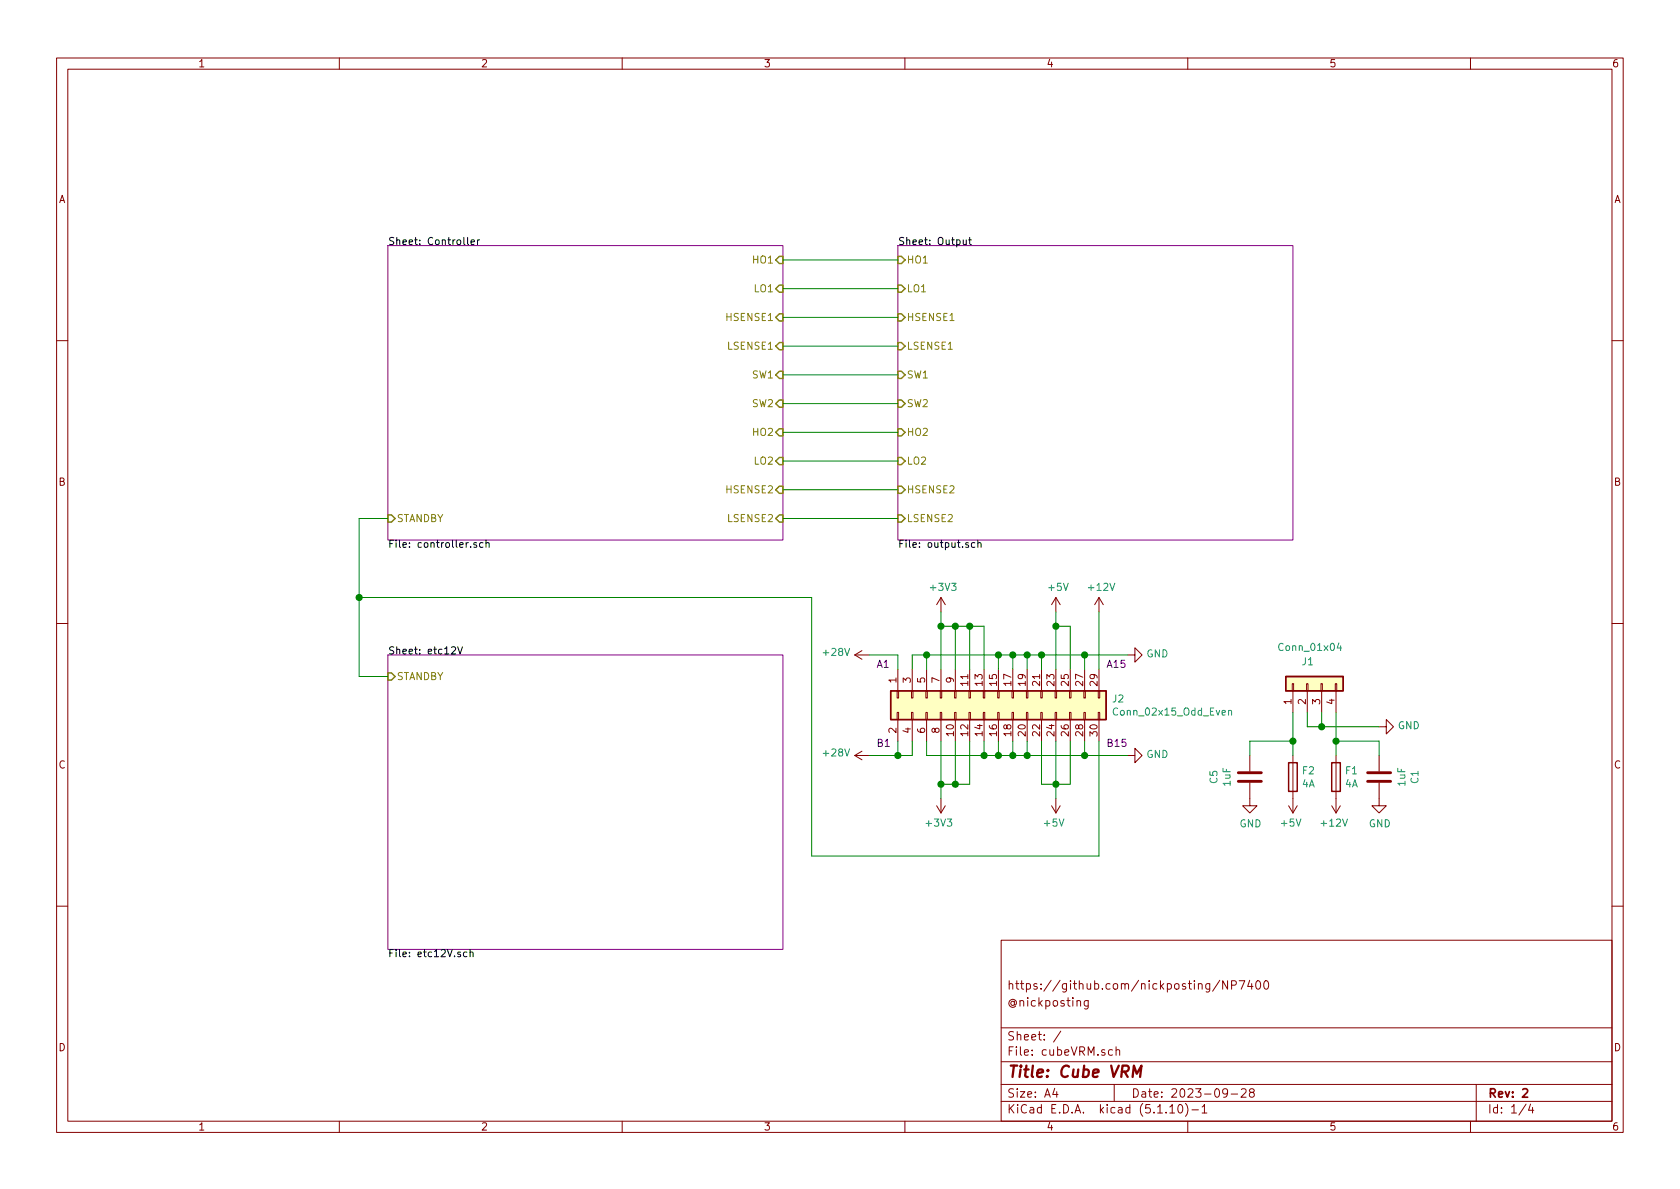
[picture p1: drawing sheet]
<svg xmlns="http://www.w3.org/2000/svg" width="297mm" height="210mm" viewBox="0 0 297 210" stroke-linecap="round" stroke-linejoin="round" font-family="sans-serif">
<g fill="none" stroke="#840000" stroke-width=".18">
<path d="M10 10.3h277v189.9h-277zM12 12.2h273v186.1h-273zM60 10.3v1.9M110 10.3v1.9M160 10.3v1.9M210 10.3v1.9M260 10.3v1.9M10 60.2h2M285 60.2h2M10 110.3h2M151.1 115.8l1.3 .8M151.1 115.8h2.6"/>
<path d="M152.4 115.1l-1.3 .7M158.7 118.4v3.8M161.3 118.4v3.8M163.8 118.4v3.8M166.4 105.7v2.5M166.4 118.4v3.8M166.4 105.7l-.8 1.2M166.4 105.7l.7 1.2M168.9 118.4v3.8M171.4 118.4v3.8M174 118.4v3.8M176.5 118.4v3.8"/>
<path d="M179.1 118.4v3.8M181.6 118.4v3.8M184.1 118.4v3.8M186.7 105.7v2.5M186.7 118.4v3.8M186.7 105.7l-.8 1.2M186.7 105.7l.8 1.2M189.2 118.4v3.8M191.8 118.4v3.8M194.3 105.7l-.8 1.2M194.3 105.7v2.5M194.3 118.4v3.8"/>
<path d="M194.3 105.7l.8 1.2M199.4 115.8h1.3v-1.3l1.2 1.3-1.2 1.3v-1.3M285 110.3h2M151.1 133.6l1.3 .8M151.1 133.6h2.6M152.4 132.8l-1.3 .8M158.6 122.2h.3v1.2h-.3zM158.6 126h.3v1.2h-.3zM158.7 127.2v3.9M161.2 122.2h.2v1.2h-.2zM161.2 126h.2v1.2h-.2zM161.3 127.2v3.9"/>
<path d="M163.7 122.2h.3v1.2h-.3zM163.7 126h.3v1.2h-.3zM163.8 127.2v3.9M166.2 122.2h.3v1.2h-.3zM166.2 126h.3v1.2h-.3zM166.4 127.2v3.9M168.8 122.2h.2v1.2h-.2zM168.8 126h.2v1.2h-.2zM168.9 127.2v3.9M171.3 122.2h.3v1.2h-.3zM171.3 126h.3v1.2h-.3zM171.4 127.2v3.9"/>
<path d="M173.9 122.2h.2v1.2h-.2zM173.9 126h.2v1.2h-.2zM174 127.2v3.9M176.4 122.2h.3v1.2h-.3zM176.4 126h.3v1.2h-.3zM176.5 127.2v3.9M178.9 122.2h.3v1.2h-.3zM178.9 126h.3v1.2h-.3zM179.1 127.2v3.9M181.5 122.2h.2v1.2h-.2zM181.5 126h.2v1.2h-.2zM181.6 127.2v3.9"/>
<path d="M184 122.2h.3v1.2h-.3zM184 126h.3v1.2h-.3zM184.1 127.2v3.9M186.6 122.2h.2v1.2h-.2zM186.6 126h.2v1.2h-.2zM186.7 127.2v3.9M189.1 122.2h.3v1.2h-.3zM189.1 126h.3v1.2h-.3zM189.2 127.2v3.9M191.6 122.2h.3v1.2h-.3zM191.6 126h.3v1.2h-.3zM191.8 127.2v3.9"/>
<path d="M194.2 122.2h.2v1.2h-.2zM194.2 126h.2v1.2h-.2zM194.3 127.2v3.9M199.4 133.6h1.3v-1.3l1.2 1.3-1.2 1.3v-1.3M221 138.4v4.1h1.2l-1.2 1.3-1.3-1.3h1.3M221 133.6v2.8M228.5 120.9h.2v1.3h-.2zM228.6 122.2v3.8M228.6 133.6v10.2M231 120.9h.3v1.3h-.3zM231.1 122.2v3.8M233.6 120.9h.2v1.3h-.2z"/>
<path d="M233.7 122.2v3.8M236.1 120.9h.2v1.3h-.2zM236.2 122.2v3.8M236.2 133.6v10.2M243.8 128.5h1.3v-1.3l1.3 1.3-1.3 1.3v-1.3M243.8 138.4v4.1h1.3l-1.3 1.3-1.2-1.3h1.2M243.8 133.6v2.8M165.6 142.5l.8 1.3M166.4 141.2v2.6M167.1 142.5l-.7 1.3M185.9 142.5l.8 1.3M186.7 141.2v2.6"/>
<path d="M187.5 142.5l-.8 1.3M227.8 142.5l.8 1.3M229.4 142.5l-.8 1.3M235.5 142.5l.7 1.3M237 142.5l-.8 1.3M10 160.2h2M177 166.3h108v32h-108zM192.4 176.9v1.2l-.3 .3h-.3M192.4 177l-.4-.1-.3 .3 .1 .6 .2 .1 .4-.1M215.7 173.3l-1.3 2M217 173.4v1.5l-.8-1.5v1.5M217.8 174.2l.7-.1 .1-.2-.1-.3-.2-.2h-.5v1.5"/>
<path d="M219.1 173.4h1l-.6 1.5M221 173.3l-.4 1.1h.9M221.3 173.9v1M222.2 173.6l.2-.2a.8 .8 0 0 1 .5 .8 .8 .8 0 0 1-.5 .7l-.2-.1-.2-.4zM223.7 173.5l.1-.1a.81 .81 0 0 1 .6 .6 .81 .81 0 0 1-.3 .8l-.1 .1a.8 .8 0 0 1-.6-.6 .8 .8 0 0 1 .3-.8zM285 160.2h2M60 198.3v1.9M110 198.3v1.9M160 198.3v1.9M177 194.8h108M177 191.8h108M177 187.8h108"/>
<path d="M177 181.8h108M186.5 192.5l-.4 1h1M186.8 193v1M187.6 182.3l-1.3 2M196.7 185.7l-.4-.1-.3 .3 .1 .6h.6M197 191.8v3M197.3 185.7l.3-.1 .3 .1 .1 .9M197.3 185.1v1.5M206.8 195.8l.5-.5v1.5M206.8 196.8h.9M208.5 195.4l.1-.1a.8 .8 0 0 1 .5 .8 .8 .8 0 0 1-.5 .7 1 1 0 0 1-.1-1.4zM209.6 195.1a1.71 1.71 0 0 1 0 2.3"/>
<path d="M210 198.3v1.9M210.7 196.3h1.2M212.5 195.8l.5-.5v1.5M212.5 196.8h.9M217 193.2l-.1 .2a.48 .48 0 0 1-.6-.1v-.6a.48 .48 0 0 1 .6-.1l.1 .1a1.19 1.19 0 0 1-.2 1.2l-.5 .1M217.7 193.5h1.1M219.5 192.7l.2-.2h.3l.3 .2v.3v.2l-.9 .8h.9M221.2 193.2l-.3-.3 .1-.2 .2-.2 .4 .1 .2 .2-.1 .2-.6 .2a.48 .48 0 0 0-.1 .7l.2 .1 .5-.1a.48 .48 0 0 0-.1-.7h-.1M260 198.3v1.9M261 191.8v6.5M269.8 195.2l-1.2 2M270.6 195.2l-.3 1.1h.9"/>
<path d="M271 195.8v1"/>
</g>
<path d="M269.2 192.7l.3-.2h.3l.3 .5-.9 1h.9" fill="none" stroke="#840000" stroke-width=".3"/>
<path d="M200.3 190.4l.2-2 .5 1.5 .8-1.5-.2 2" fill="none" stroke="#840000" stroke-width=".41"/>
<path d="M68.6 43.4h69.8v52.1h-69.8zM158.7 43.4h69.9v52.1h-69.9zM68.6 115.8h69.8v52.1h-69.8z" fill="none" stroke="#840084" stroke-width=".18"/>
<g fill="none" stroke="#000" stroke-width=".18">
<path d="M82.7 42v1.1l.2 .2M83.3 42.8l.6-.1-.1-.2-.3-.1-.2 .2v.6h.5M84.4 42.4v.9M84.8 42.4l-.4 .2M170.3 42.4l.1 .8 .3 .1 .1-.2M170.8 42.4v.9M171.3 42.4h.5M171.4 42v1.1l.4 .2M84.3 96h-.4l-.1 .1v.2l.5 .1v.3h-.5M85.4 96h-.4l-.2 .2 .1 .5h.5M85.9 96.1l.2-.1h.3l.1 .8M85.9 95.5v1.3"/>
<path d="M171.2 96h-.3l-.2 .1 .1 .2 .4 .1v.3h-.5M172.4 96h-.4l-.2 .2 .1 .5h.5M172.9 96.1l.2-.1h.3l.1 .8M172.9 95.5v1.3M79.8 114.5l.5-.1 .3 .3-.8 .9h.8M80.9 114.4l.5 1.2 .4-1.2M82.5 168.4l-.3-.1-.3 .3 .2 .5h.4M83.1 168.5l.2-.2 .3 .1v.8M83.1 167.9v1.3"/>
</g>
<g fill="none" stroke="#848400" stroke-width=".25">
<path d="M137.2 46l.6-.7h.6v1.3h-.6zM137.2 51l.6-.6h.6v1.3h-.6zM137.2 56.1l.6-.6h.6v1.3h-.6zM158.7 45.3h.7l.6 .7-.6 .6h-.7zM158.7 50.4h.7l.6 .6-.6 .7h-.7zM158.7 55.5h.7l.6 .6-.6 .7h-.7zM137.2 76.4l.6-.6h.6v1.3h-.6zM137.2 71.4l.6-.7h.6v1.3h-.6zM137.2 66.3l.6-.6h.6v1.2h-.6zM137.2 61.2l.6-.6h.6v1.2h-.6zM158.7 60.6h.7l.6 .6-.6 .6h-.7zM158.7 75.8h.7l.6 .6-.6 .7h-.7z"/>
<path d="M158.7 65.7h.7l.6 .6-.6 .6h-.7zM158.7 70.7h.7l.6 .7-.6 .6h-.7zM68.6 91.1h.6l.6 .6-.6 .6h-.6zM137.2 81.5l.6-.6h.6v1.3h-.6zM137.2 86.6l.6-.6h.6v1.2h-.6zM137.2 91.7l.6-.6h.6v1.2h-.6zM158.7 80.9h.7l.6 .6-.6 .7h-.7zM158.7 86h.7l.6 .6-.6 .6h-.7zM158.7 91.1h.7l.6 .6-.6 .6h-.7zM68.6 119h.6l.6 .6-.6 .7h-.6z"/>
</g>
<path d="M227.3 119.6h10.2v2.6h-10.2zM157.5 122.2h38.1v5h-38.1zM227.8 134.9h1.6v5h-1.6zM235.5 134.9h1.5v5h-1.5z" fill="none" stroke="#840000" stroke-width=".25"/>
<path d="M218.9 138.2h4.1M218.9 136.6h4.1M241.8 138.2h4.1M241.8 136.6h4.1" fill="none" stroke="#840000" stroke-width=".51"/>
<g fill="#ffffc2" stroke="#ffffc2" stroke-width=".18">
<path d="M227.3 119.6h10.2v2.6h-10.2z"/>
<path d="M157.5 122.2h38.1v5h-38.1z"/>
</g>
<path d="M236.7 113.7l-.3 .9h.8M237 114.2v.8M217.2 125.7l.2-.1 .3 .1 .1 .8M217.2 125.6v.9" fill="none" stroke="#008484" stroke-width=".18"/>
<g fill="none" stroke="#008400" stroke-width=".18">
<path d="M138.4 51h20.3M138.4 56.1h20.3M138.4 46h20.3M138.4 76.4h20.3M138.4 71.4h20.3M138.4 66.3h20.3M138.4 61.2h20.3M68.6 91.7h-5.1v27.9h5.1M138.4 91.7h20.3M138.4 86.6h20.3M138.4 81.5h20.3M63.5 105.7h80v45.7h50.8v-20.3"/>
<path d="M153.7 115.8h5v2.6M163.8 115.8v2.6M166.4 108.2v10.2M166.4 110.7h7.6v7.7M168.9 110.7v7.7M171.4 110.7v7.7M176.5 115.8v2.6M179.1 115.8v2.6M181.6 115.8v2.6M184.1 115.8v2.6M186.7 110.7h2.5v7.7M186.7 108.2v10.2"/>
<path d="M191.8 115.8v2.6M194.3 108.2v10.2M199.4 115.8h-38.1v2.6M158.7 131.1v2.5M161.3 131.1v2.5h-7.6M163.8 131.1v2.5h35.6M166.4 131.1v10.1M168.9 131.1v7.6M171.4 131.1v7.6h-5M174 131.1v2.5M176.5 131.1v2.5M179.1 131.1v2.5"/>
<path d="M181.6 131.1v2.5M184.1 131.1v7.6h5.1v-7.6M186.7 131.1v10.1M191.8 131.1v2.5M228.6 126v7.6M228.6 131.1h-7.6v2.5M231.1 126v2.5h12.7M233.7 126v2.5M236.2 131.1h7.6v2.5M236.2 126v7.6"/>
</g>
<g fill="#008400" stroke="#008400" stroke-width=".25">
<circle cx="191.8" cy="133.6" r=".51"/>
<circle cx="191.8" cy="115.8" r=".51"/>
<circle cx="163.8" cy="115.8" r=".51"/>
<circle cx="158.8" cy="133.6" r=".51"/>
<circle cx="168.9" cy="110.7" r=".51"/>
<circle cx="181.6" cy="133.6" r=".51"/>
<circle cx="233.7" cy="128.5" r=".51"/>
<circle cx="171.5" cy="110.7" r=".51"/>
<circle cx="236.2" cy="131.1" r=".51"/>
<circle cx="228.6" cy="131.1" r=".51"/>
<circle cx="179.1" cy="133.6" r=".51"/>
<circle cx="63.5" cy="105.7" r=".51"/>
<circle cx="176.5" cy="115.8" r=".51"/>
<circle cx="166.4" cy="138.7" r=".51"/>
<circle cx="179.1" cy="115.8" r=".51"/>
<circle cx="176.5" cy="133.6" r=".51"/>
<circle cx="181.6" cy="115.8" r=".51"/>
<circle cx="186.7" cy="138.7" r=".51"/>
<circle cx="186.7" cy="110.7" r=".51"/>
<circle cx="184.2" cy="115.8" r=".51"/>
<circle cx="166.4" cy="110.7" r=".51"/>
<circle cx="168.9" cy="138.7" r=".51"/>
<circle cx="174" cy="133.6" r=".51"/>
</g>
<text font-size="2.8" fill="#840000" x="178" y="190.5">Title: Cube VRM</text>
<g font-size="2.1" fill="#840000">
<text x="178" y="178">@nickposting</text>
<text x="178" y="175">https://github.com/nickposting/NP7400</text>
<text x="178" y="184">Sheet: /</text>
<text x="178" y="186.7">File: cubeVRM.sch</text>
<text x="178" y="196.9">KiCad E.D.A. kicad (5.1.10)-1</text>
<text x="178" y="194.1">Size: A4</text>
<text x="200" y="194.1">Date: 2023-09-28</text>
<text x="263" y="194.1">Rev: 2</text>
<text x="263" y="196.9">Id: 1/4</text>
</g>
<g font-size="1.8" fill="#840000">
<text x="35" y="11.9">1</text>
<text x="85" y="11.9">2</text>
<text x="135" y="11.9">3</text>
<text x="185" y="11.9">4</text>
<text x="235" y="11.9">5</text>
<text x="285" y="11.9">6</text>
<text x="10.4" y="35.9">A</text>
<text x="285.4" y="35.9">A</text>
<text x="10.4" y="85.9">B</text>
<text x="285.4" y="85.9">B</text>
<text x="158.5" y="120.7" transform="rotate(-90 158.5 120.7)">1</text>
<text x="161" y="120.7" transform="rotate(-90 161 120.7)">3</text>
<text x="163.6" y="120.7" transform="rotate(-90 163.6 120.7)">5</text>
<text x="166.1" y="120.7" transform="rotate(-90 166.1 120.7)">7</text>
<text x="168.7" y="120.7" transform="rotate(-90 168.7 120.7)">9</text>
<text x="171.2" y="121.2" transform="rotate(-90 171.2 121.2)">11</text>
<text x="173.7" y="121.2" transform="rotate(-90 173.7 121.2)">13</text>
<text x="176.3" y="121.2" transform="rotate(-90 176.3 121.2)">15</text>
<text x="178.8" y="121.2" transform="rotate(-90 178.8 121.2)">17</text>
<text x="181.4" y="121.2" transform="rotate(-90 181.4 121.2)">19</text>
<text x="183.9" y="121.2" transform="rotate(-90 183.9 121.2)">21</text>
<text x="186.4" y="121.2" transform="rotate(-90 186.4 121.2)">23</text>
<text x="189" y="121.2" transform="rotate(-90 189 121.2)">25</text>
<text x="191.5" y="121.2" transform="rotate(-90 191.5 121.2)">27</text>
<text x="194.1" y="121.2" transform="rotate(-90 194.1 121.2)">29</text>
<text x="228.3" y="124.6" transform="rotate(-90 228.3 124.6)">1</text>
<text x="230.9" y="124.6" transform="rotate(-90 230.9 124.6)">2</text>
<text x="233.4" y="124.6" transform="rotate(-90 233.4 124.6)">3</text>
<text x="236" y="124.6" transform="rotate(-90 236 124.6)">4</text>
<text x="158.5" y="129.6" transform="rotate(-90 158.5 129.6)">2</text>
<text x="161" y="129.6" transform="rotate(-90 161 129.6)">4</text>
<text x="163.6" y="129.6" transform="rotate(-90 163.6 129.6)">6</text>
<text x="166.1" y="129.6" transform="rotate(-90 166.1 129.6)">8</text>
<text x="168.7" y="130.1" transform="rotate(-90 168.7 130.1)">10</text>
<text x="171.2" y="130.1" transform="rotate(-90 171.2 130.1)">12</text>
<text x="173.7" y="130.1" transform="rotate(-90 173.7 130.1)">14</text>
<text x="176.3" y="130.1" transform="rotate(-90 176.3 130.1)">16</text>
<text x="178.8" y="130.1" transform="rotate(-90 178.8 130.1)">18</text>
<text x="181.4" y="130.1" transform="rotate(-90 181.4 130.1)">20</text>
<text x="183.9" y="130.1" transform="rotate(-90 183.9 130.1)">22</text>
<text x="186.4" y="130.1" transform="rotate(-90 186.4 130.1)">24</text>
<text x="189" y="130.1" transform="rotate(-90 189 130.1)">26</text>
<text x="191.5" y="130.1" transform="rotate(-90 191.5 130.1)">28</text>
<text x="194.1" y="130.1" transform="rotate(-90 194.1 130.1)">30</text>
<text x="10.4" y="135.9">C</text>
<text x="285.4" y="135.9">C</text>
<text x="10.4" y="185.9">D</text>
<text x="285.4" y="185.9">D</text>
<text x="35" y="199.9">1</text>
<text x="85" y="199.9">2</text>
<text x="135" y="199.9">3</text>
<text x="185" y="199.9">4</text>
<text x="235" y="199.9">5</text>
<text x="285" y="199.9">6</text>
</g>
<g font-size="1.8">
<text x="68.6" y="43.3">Sheet: Controller</text>
<text x="158.7" y="43.3">Sheet: Output</text>
<text x="68.6" y="96.9">File: controller.sch</text>
<text x="158.7" y="96.9">File: output.sch</text>
<text x="68.6" y="115.7">Sheet: etc12V</text>
<text x="68.6" y="169.3">File: etc12V.sch</text>
</g>
<g font-size="1.8" fill="#848400">
<text x="133.3" y="46.6">HO1</text>
<text x="160.3" y="46.6">HO1</text>
<text x="133.5" y="51.7">LO1</text>
<text x="160.3" y="51.7">LO1</text>
<text x="128.7" y="56.8">HSENSE1</text>
<text x="160.3" y="56.8">HSENSE1</text>
<text x="128.9" y="61.8">LSENSE1</text>
<text x="160.3" y="61.8">LSENSE1</text>
<text x="133.1" y="66.9">SW1</text>
<text x="160.3" y="66.9">SW1</text>
<text x="133.1" y="72">SW2</text>
<text x="133.3" y="77.1">HO2</text>
<text x="160.3" y="77.1">HO2</text>
<text x="160.3" y="72">SW2</text>
<text x="133.5" y="82.2">LO2</text>
<text x="160.3" y="82.2">LO2</text>
<text x="128.7" y="87.2">HSENSE2</text>
<text x="160.3" y="87.2">HSENSE2</text>
<text x="70.1" y="92.3">STANDBY</text>
<text x="128.9" y="92.3">LSENSE2</text>
<text x="160.3" y="92.3">LSENSE2</text>
<text x="70.1" y="120.3">STANDBY</text>
</g>
<g font-size="1.8" fill="#008484">
<text x="164.7" y="104.5">+3V3</text>
<text x="185.5" y="104.5">+5V</text>
<text x="192.6" y="104.5">+12V</text>
<text x="145.7" y="116">+28V</text>
<text x="202.7" y="116.3">GND</text>
<text x="226.4" y="115.1">Conn_01x04</text>
<text x="230.3" y="117.6">J1</text>
<text x="196.7" y="124.2">J2</text>
<text x="197.3" y="126.5">Conn_02x15_Odd_Even</text>
<text x="247.1" y="129">GND</text>
<text x="145.7" y="133.8">+28V</text>
<text x="202.7" y="134">GND</text>
<text x="230.3" y="136.9">F2</text>
<text x="237.9" y="136.9">F1</text>
<text x="215.3" y="138.5" transform="rotate(-90 215.3 138.5)">C5</text>
<text x="217.6" y="139" transform="rotate(-90 217.6 139)">1uF</text>
<text x="230.2" y="139.2">4A</text>
<text x="237.8" y="139.2">4A</text>
<text x="248.5" y="139" transform="rotate(-90 248.5 139)">1uF</text>
<text x="250.8" y="138.5" transform="rotate(-90 250.8 138.5)">C1</text>
<text x="163.9" y="146.2">+3V3</text>
<text x="184.7" y="146.2">+5V</text>
<text x="219.2" y="146.3">GND</text>
<text x="226.6" y="146.2">+5V</text>
<text x="233.8" y="146.2">+12V</text>
<text x="242" y="146.3">GND</text>
</g>
<g font-size="1.8" fill="#0000c2">
<text x="154.9" y="118.1">A1</text>
<text x="195.6" y="118.1">A15</text>
<text x="154.9" y="132.1">B1</text>
<text x="195.6" y="132.1">B15</text>
</g>
</svg>
